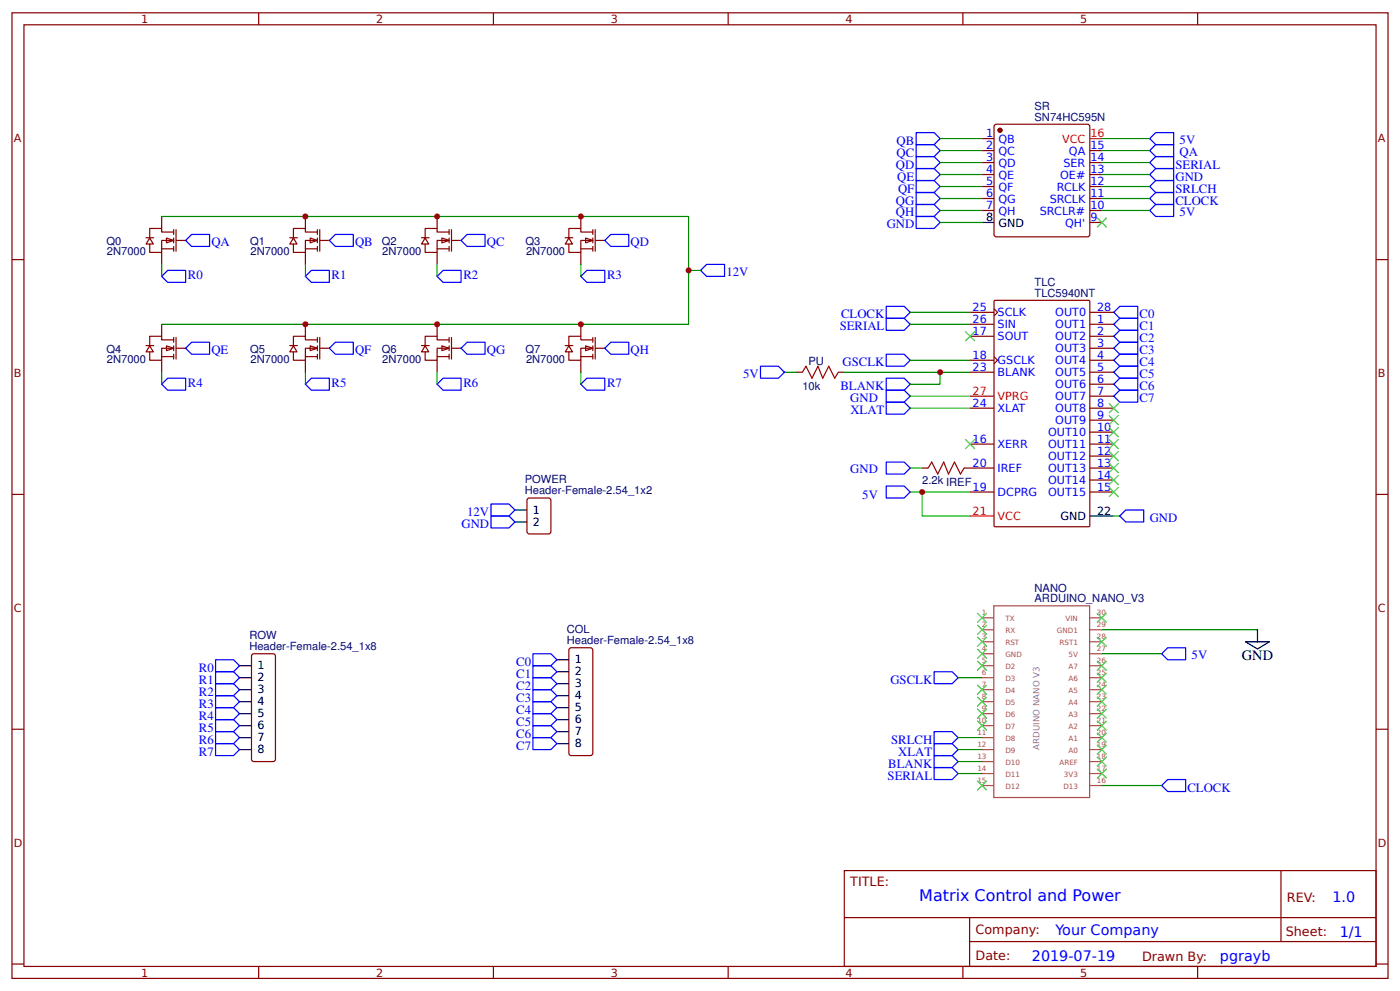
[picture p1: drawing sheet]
<svg xmlns="http://www.w3.org/2000/svg" width="309mm" height="219mm" viewBox="0 0 309 219" stroke-linecap="round" stroke-linejoin="round" font-family="sans-serif">
<g fill="none" stroke="#800" stroke-width=".26">
<path d="M2.6 2.8h304.1v213.3h-304.1zM5.3 5.5h298.7v207.9h-298.7zM57.1 2.8v2.7M109 2.8v2.7M160.9 2.8v2.7M212.7 2.8v2.7M264.6 2.8v2.7M2.6 57.3h2.7M304 57.3h2.7M2.6 109.2h2.7M304 109.2h2.7M2.6 161.1h2.7"/>
<path d="M304 161.1h2.7M186.5 192.3h117.5v21.1h-117.5zM283 192.3v15.6M2.6 212.9h2.7M57.1 213.4v2.7M109 213.4v2.7M160.9 213.4v2.7M186.6 202.7h117.3M212.7 213.4v2.7M214.2 207.9h89.7M214.2 202.7v10.5M264.6 213.4v2.7"/>
<path d="M304 212.9h2.7"/>
</g>
<path d="M36.8 52.6l1.6 .5-1.6 .5z" fill="#fefefe" stroke="#800" stroke-width=".26"/>
<g fill="none" stroke="#800" stroke-width=".26">
<path d="M217 30.6h2.6M217 33.3h2.6M217 35.9h2.6M217 38.5h2.6M219.9 27.5l20.3-.1 .5 .3 .1 24.1-.3 .4-20.4 .1-.4-.3-.1-24zM240.8 33.3h2.6M240.8 35.9h2.6M240.8 38.5h2.6M32.3 52.5h1.7M33.1 52.6l.8 1.3h-1.6zM35.7 55h2.7M35.7 47.8v2.7"/>
<path d="M35.7 55.7v2.7M38.4 51.2h-2.7v-.7h-2.6v2.1M38.4 53.1h-2.7v2.6h-2.6v-1.8M38.4 50.7v1.1M38.4 52.6v1M38.4 54.4v1.1M38.9 50.7v4.8M38.9 53.1h2.1M217 41.2h2.6M217 43.8h2.6M217 46.5h2.6M240.8 41.2h2.6"/>
<path d="M240.8 43.8h2.6M240.8 46.5h2.6M240.8 49.1h2.6M214.3 71.6h5.3M214.3 74.3h5.3M214.3 79.6h5.3M214.3 69h5.3M219.6 78.8l.8 .8-.8 .8M219.6 68.2l.8 .8-.8 .8M219.7 66.4l20.8-.1 .2 .2 .1 49.6-.2 .2h-20.7l-.3-.1v-49.6zM240.8 71.6h5.3M240.8 74.3h5.3"/>
<path d="M240.8 76.9h5.3M240.8 79.6h5.3M240.8 69h5.3M175.9 82.2h1.4M185.2 82.2h1.3M214.3 82.2h5.3M214.3 90.1h5.3M214.3 98.1h5.3M240.8 82.2h5.3M240.8 84.9h5.3M240.8 87.5h5.3M240.8 90.1h5.3"/>
<path d="M240.8 92.8h5.3M240.8 95.4h5.3M240.8 98.1h5.3M203.7 103.4h1.4M213 103.4h6.6M214.3 108.7h5.3M240.8 100.7h5.3M240.8 103.4h5.3M240.8 106h5.3M240.8 108.7h5.3"/>
</g>
<circle cx="220.9" cy="28.8" r=".4" fill="#800" stroke="#800" stroke-width=".26"/>
<path d="M217 49.1h2.6M240.8 114h5.3M277.8 139.1v2.6M275.2 141.7h5.3l-2.7 1.6z" fill="none" stroke="#000" stroke-width=".26"/>
<path d="M240.8 30.6h2.6M214.3 87.5h5.3M214.3 114h5.3" fill="none" stroke="#f00" stroke-width=".26"/>
<g fill="none" stroke="#a54b4b" stroke-width=".26">
<path d="M217 136.4h2.6M217 139.1h2.6M219.6 133.8h21.1v42.3h-21.1zM240.8 136.4h2.6M240.8 139.1h2.6M217 141.7h2.6M217 144.4h2.6M217 147h2.6M217 149.7h2.6M217 152.3h2.6M217 155h2.6M217 157.6h2.6"/>
<path d="M240.8 141.7h2.6M240.8 144.4h2.6M240.8 147h2.6M240.8 149.7h2.6M240.8 152.3h2.6M240.8 155h2.6M240.8 157.6h2.6M217 160.3h2.6M217 162.9h2.6M217 165.5h2.6M217 168.2h2.6M217 170.8h2.6"/>
<path d="M217 173.5h2.6M240.8 160.3h2.6M240.8 162.9h2.6M240.8 165.5h2.6M240.8 168.2h2.6M240.8 170.8h2.6M240.8 173.5h2.6"/>
</g>
<g fill="none" stroke="#00f" stroke-width=".26">
<path d="M255.3 29.3h4v2.6h-4l-1.3-1.3zM255.3 37.2h4v2.7h-4l-1.3-1.4zM255.3 34.6h4v2.6h-4l-1.3-1.3zM202.4 47.8h4l1.3 1.3-1.3 1.4h-4zM254 41.2l1.3-1.3h4v2.6h-4zM255.3 45.2h4v2.6h-4l-1.3-1.3zM255.3 42.5h4v2.7h-4l-1.3-1.4zM195.8 70.3h4l1.3 1.3-1.3 1.3h-4zM195.8 67.7h4l1.3 1.3-1.3 1.3h-4zM195.8 78.2h4l1.3 1.4-1.3 1.3h-4zM195.8 86.2h4l1.3 1.3-1.3 1.3h-4zM195.8 88.8h4l1.3 1.3-1.3 1.4h-4z"/>
<path d="M195.8 83.5h4l1.3 1.4-1.3 1.3h-4zM195.8 107.3h4l1.3 1.4-1.3 1.3h-4zM195.8 102h4l1.3 1.4-1.3 1.3h-4zM248.7 112.6h4v2.7h-4l-1.3-1.3zM206.4 148.4h3.9l1.4 1.3-1.4 1.3h-3.9zM258 143.1h3.9v2.6h-3.9l-1.4-1.3zM206.4 169.5h3.9l1.4 1.3-1.4 1.4h-3.9zM206.4 161.6h3.9l1.4 1.3-1.4 1.3h-3.9zM206.4 164.2h3.9l1.4 1.3-1.4 1.4h-3.9zM206.4 166.9h3.9l1.4 1.3-1.4 1.3h-3.9zM256.6 173.5l1.4-1.3h3.9v2.6h-3.9z"/>
</g>
<g fill="none" stroke="#080" stroke-width=".26">
<path d="M243.4 30.6h10.6M243.4 38.5h10.6M243.4 35.9h10.6M207.7 49.1h9.3M243.4 46.5h10.6M243.4 43.8h10.6M243.4 41.2h10.6M201.1 71.6h13.2M201.1 69h13.2M201.1 79.6h13.2M173.3 82.2h2.6M186.5 82.2h27.8"/>
<path d="M201.1 87.5h13.2M201.1 90.1h13.2M207.7 82.2v2.7h-6.6M201.1 108.7h13.2M201.1 103.4h2.6M203.7 108.7v5.3h10.6M246.1 114h1.3M243.4 139.1h34.4M211.7 149.7h5.3M243.4 144.4h13.2M211.7 170.8h5.3M211.7 162.9h5.3"/>
<path d="M211.7 165.5h5.3M211.7 168.2h5.3M243.4 173.5h13.2"/>
</g>
<path d="M177.3 82.2l.8-1.3 1.3 2.6 1.3-2.6 1.1 2.6 1.3-2.6 1.3 2.6 .8-1.3M205.1 103.4l.7-1.4 1.4 2.7 1.3-2.7 1 2.7 1.4-2.7 1.3 2.7 .8-1.3" fill="none" stroke="#a00000" stroke-width=".26"/>
<g fill="#000" stroke="#3c3" stroke-width=".26">
<path d="M242.4 48.1l2.1 2.1zM244.5 48.1l-2.1 2.1z"/>
<path d="M213.3 73.2l2.1 2.1zM215.4 73.2l-2.1 2.1z"/>
<path d="M213.3 97l2.1 2.1zM215.4 97l-2.1 2.1z"/>
<path d="M245 99.7l2.1 2.1zM247.1 99.7l-2.1 2.1z"/>
<path d="M245 97l2.1 2.1zM247.1 97l-2.1 2.1z"/>
<path d="M245 94.4l2.1 2.1zM247.1 94.4l-2.1 2.1z"/>
<path d="M245 91.7l2.1 2.1zM247.1 91.7l-2.1 2.1z"/>
<path d="M245 89.1l2.1 2.1zM247.1 89.1l-2.1 2.1z"/>
<path d="M245 107.6l2.1 2.1zM247.1 107.6l-2.1 2.1z"/>
<path d="M245 105l2.1 2.1zM247.1 105l-2.1 2.1z"/>
<path d="M245 102.3l2.1 2.1zM247.1 102.3l-2.1 2.1z"/>
<path d="M215.9 135.4l2.1 2.1zM218 135.4l-2.1 2.1z"/>
<path d="M215.9 138l2.1 2.1zM218 138l-2.1 2.1z"/>
<path d="M242.4 135.4l2.1 2.1zM244.5 135.4l-2.1 2.1z"/>
<path d="M215.9 140.7l2.1 2.1zM218 140.7l-2.1 2.1z"/>
<path d="M215.9 143.3l2.1 2.1zM218 143.3l-2.1 2.1z"/>
<path d="M215.9 146l2.1 2.1zM218 146l-2.1 2.1z"/>
<path d="M215.9 159.2l2.1 2.1zM218 159.2l-2.1 2.1z"/>
<path d="M215.9 156.6l2.1 2.1zM218 156.6l-2.1 2.1z"/>
<path d="M215.9 153.9l2.1 2.1zM218 153.9l-2.1 2.1z"/>
<path d="M215.9 151.3l2.1 2.1zM218 151.3l-2.1 2.1z"/>
<path d="M242.4 140.7l2.1 2.1zM244.5 140.7l-2.1 2.1z"/>
<path d="M242.4 146l2.1 2.1zM244.5 146l-2.1 2.1z"/>
<path d="M242.4 148.6l2.1 2.1zM244.5 148.6l-2.1 2.1z"/>
<path d="M242.4 151.3l2.1 2.1zM244.5 151.3l-2.1 2.1z"/>
<path d="M242.4 153.9l2.1 2.1zM244.5 153.9l-2.1 2.1z"/>
<path d="M242.4 156.6l2.1 2.1zM244.5 156.6l-2.1 2.1z"/>
<path d="M242.4 159.2l2.1 2.1zM244.5 159.2l-2.1 2.1z"/>
<path d="M215.9 172.4l2.1 2.1zM218 172.4l-2.1 2.1z"/>
<path d="M242.4 161.8l2.1 2.2zM244.5 161.8l-2.1 2.2z"/>
<path d="M242.4 164.5l2.1 2.1zM244.5 164.5l-2.1 2.1z"/>
<path d="M242.4 167.1l2.1 2.2zM244.5 167.1l-2.1 2.2z"/>
<path d="M242.4 169.8l2.1 2.1zM244.5 169.8l-2.1 2.1z"/>
</g>
<path d="M68.5 52.6l1.6 .5-1.6 .5z" fill="#fefefe" stroke="#800" stroke-width=".26"/>
<path d="M64 52.5h1.7M64.8 52.6l.8 1.3h-1.6zM67.5 55h2.6M67.5 47.8v2.7M67.5 55.7v2.7M70.1 51.2h-2.6v-.7h-2.7v2.1M70.1 53.1h-2.6v2.6h-2.7v-1.8M70.1 50.7v1.1M70.1 52.6v1M70.1 54.4v1.1M70.6 50.7v4.8M70.6 53.1h2.2" fill="none" stroke="#800" stroke-width=".26"/>
<path d="M97.6 52.6l1.6 .5-1.6 .5z" fill="#fefefe" stroke="#800" stroke-width=".26"/>
<path d="M93.1 52.5h1.7M93.9 52.6l.8 1.3h-1.6zM96.6 55h2.6M96.6 47.8v2.7M96.6 55.7v2.7M99.2 51.2h-2.6v-.7h-2.7v2.1M99.2 53.1h-2.6v2.6h-2.7v-1.8M99.2 50.7v1.1M99.2 52.6v1M99.2 54.4v1.1M99.7 50.7v4.8M99.7 53.1h2.2" fill="none" stroke="#800" stroke-width=".26"/>
<path d="M129.4 52.6l1.6 .5-1.6 .5z" fill="#fefefe" stroke="#800" stroke-width=".26"/>
<path d="M124.9 52.5h1.7M125.7 52.6l.8 1.3h-1.6zM128.3 55h2.7M128.3 47.8v2.7M128.3 55.7v2.7M131 51.2h-2.7v-.7h-2.6v2.1M131 53.1h-2.7v2.6h-2.6v-1.8M131 50.7v1.1M131 52.6v1M131 54.4v1.1M131.5 50.7v4.8M131.5 53.1h2.1" fill="none" stroke="#800" stroke-width=".26"/>
<path d="M36.8 76.4l1.6 .5-1.6 .5z" fill="#fefefe" stroke="#800" stroke-width=".26"/>
<path d="M32.3 76.3h1.7M33.1 76.4l.8 1.3h-1.6zM35.7 78.8h2.7M35.7 71.6v2.7M35.7 79.6v2.6M38.4 75.1h-2.7v-.8h-2.6v2.1M38.4 76.9h-2.7v2.7h-2.6v-1.9M38.4 74.5v1.1M38.4 76.4v1M38.4 78.2v1.1M38.9 74.5v4.8M38.9 76.9h2.1" fill="none" stroke="#800" stroke-width=".26"/>
<path d="M68.5 76.4l1.6 .5-1.6 .5z" fill="#fefefe" stroke="#800" stroke-width=".26"/>
<path d="M64 76.3h1.7M64.8 76.4l.8 1.3h-1.6zM67.5 78.8h2.6M67.5 71.6v2.7M67.5 79.6v2.6M70.1 75.1h-2.6v-.8h-2.7v2.1M70.1 76.9h-2.6v2.7h-2.7v-1.9M70.1 74.5v1.1M70.1 76.4v1M70.1 78.2v1.1M70.6 74.5v4.8M70.6 76.9h2.2" fill="none" stroke="#800" stroke-width=".26"/>
<path d="M97.6 76.4l1.6 .5-1.6 .5z" fill="#fefefe" stroke="#800" stroke-width=".26"/>
<path d="M93.1 76.3h1.7M93.9 76.4l.8 1.3h-1.6zM96.6 78.8h2.6M96.6 71.6v2.7M96.6 79.6v2.6M99.2 75.1h-2.6v-.8h-2.7v2.1M99.2 76.9h-2.6v2.7h-2.7v-1.9M99.2 74.5v1.1M99.2 76.4v1M99.2 78.2v1.1M99.7 74.5v4.8M99.7 76.9h2.2" fill="none" stroke="#800" stroke-width=".26"/>
<path d="M129.4 76.4l1.6 .5-1.6 .5z" fill="#fefefe" stroke="#800" stroke-width=".26"/>
<g fill="none" stroke="#800" stroke-width=".26">
<path d="M124.9 76.3h1.7M125.7 76.4l.8 1.3h-1.6zM128.3 78.8h2.7M128.3 71.6v2.7M128.3 79.6v2.6M131 75.1h-2.7v-.8h-2.6v2.1M131 76.9h-2.7v2.7h-2.6v-1.9M131 74.5v1.1M131 76.4v1M131 78.2v1.1M131.5 74.5v4.8M131.5 76.9h2.1"/>
<path d="M116.7 110.1l4.5-.1 .4 .2 .1 7.2-.3 .5h-4.5l-.4-.2-.1-7.2zM55.8 144.5l4.5-.1 .3 .1 .3 .4v22.8l-.1 .2-.5 .3h-4.2l-.3-.1-.2-.4v-22.8zM125.9 143.1h4.5h.3l.3 .5v22.7l-.1 .3-.5 .3h-4.2l-.5-.3v-.3v-22.7z"/>
</g>
<g fill="none" stroke="#00f" stroke-width=".26">
<path d="M202.4 29.3h4l1.3 1.3-1.3 1.3h-4zM202.4 31.9h4l1.3 1.4-1.3 1.3h-4zM202.4 34.6h4l1.3 1.3-1.3 1.3h-4zM202.4 37.2h4l1.3 1.3-1.3 1.4h-4zM202.4 39.9h4l1.3 1.3-1.3 1.3h-4zM254 33.3l1.3-1.4h4v2.7h-4zM42.3 51.8h4v2.6h-4l-1.3-1.3zM74.1 51.8h4v2.6h-4l-1.3-1.3zM103.2 51.8h4v2.6h-4l-1.3-1.3zM129.6 59.7h4v2.7h-4l-1.3-1.4zM134.9 51.8h4v2.6h-4l-1.3-1.3zM156.1 58.4h4v2.6h-4l-1.3-1.3z"/>
<path d="M202.4 42.5h4l1.3 1.3-1.3 1.4h-4zM202.4 45.2h4l1.3 1.3-1.3 1.3h-4zM35.7 61l1.3-1.3h4v2.7h-4zM42.3 75.6h4v2.6h-4l-1.3-1.3zM67.5 61l1.3-1.3h4v2.7h-4zM74.1 75.6h4v2.6h-4l-1.3-1.3zM96.6 61l1.3-1.3h4v2.7h-4zM103.2 75.6h4v2.6h-4l-1.3-1.3zM134.9 75.6h4v2.6h-4l-1.3-1.3zM247.4 67.7h4v2.6h-4l-1.3-1.3zM247.4 70.3h4v2.6h-4l-1.3-1.3zM247.4 72.9h4v2.7h-4l-1.3-1.3z"/>
<path d="M247.4 75.6h4v2.6h-4l-1.3-1.3zM247.4 78.2h4v2.7h-4l-1.3-1.3zM35.7 84.9l1.3-1.4h4v2.7h-4zM67.5 84.9l1.3-1.4h4v2.7h-4zM96.6 84.9l1.3-1.4h4v2.7h-4zM128.3 84.9l1.3-1.4h4v2.7h-4zM168 80.9h4l1.3 1.3-1.3 1.3h-4zM246.1 84.9l1.3-1.4h4v2.7h-4zM247.4 80.9h4v2.6h-4l-1.3-1.3zM247.4 86.2h4v2.6h-4l-1.3-1.3zM108.5 111.3h3.9l1.4 1.3-1.4 1.4h-3.9zM108.5 114h3.9l1.4 1.3-1.4 1.3h-3.9z"/>
<path d="M47.6 145.7h4l1.3 1.3-1.3 1.4h-4zM47.6 148.4h4l1.3 1.3-1.3 1.3h-4zM47.6 151h4l1.3 1.3-1.3 1.3h-4zM47.6 153.6h4l1.3 1.4-1.3 1.3h-4zM47.6 156.3h4l1.3 1.3-1.3 1.3h-4zM47.6 158.9h4l1.3 1.4-1.3 1.3h-4zM117.7 144.4h4l1.3 1.3-1.3 1.3h-4zM117.7 147h4l1.3 1.4-1.3 1.3h-4zM117.7 149.7h4l1.3 1.3-1.3 1.3h-4zM117.7 152.3h4l1.3 1.3-1.3 1.4h-4zM117.7 155h4l1.3 1.3-1.3 1.3h-4zM117.7 157.6h4l1.3 1.3-1.3 1.4h-4z"/>
<path d="M47.6 161.6h4l1.3 1.3-1.3 1.3h-4zM47.6 164.2h4l1.3 1.3-1.3 1.4h-4zM117.7 160.3h4l1.3 1.3-1.3 1.3h-4zM117.7 162.9h4l1.3 1.3-1.3 1.3h-4z"/>
</g>
<g fill="none" stroke="#080" stroke-width=".26">
<path d="M207.7 33.3h9.3M207.7 30.6h9.3M207.7 35.9h9.3M207.7 38.5h9.3M243.4 33.3h10.6M35.7 47.8h116.4v23.8h-116.4M35.7 58.4v2.6M67.5 58.4v2.6M96.6 58.4v2.6M128.3 58.4v2.6M152.1 59.7h2.7M207.7 41.2h9.3"/>
<path d="M207.7 43.8h9.3M207.7 46.5h9.3M35.7 82.2v2.7M67.5 82.2v2.7M96.6 82.2v2.7M128.3 82.2v2.7"/>
</g>
<g fill="none" stroke="#000" stroke-width=".26">
<path d="M113.8 112.6h2.6M113.8 115.3h2.6M52.9 147h2.7M52.9 149.7h2.7M52.9 152.3h2.7M52.9 155h2.7M52.9 157.6h2.7M123 145.7h2.7M123 148.4h2.7M123 151h2.7M123 153.6h2.7M123 156.3h2.7"/>
<path d="M123 158.9h2.7M52.9 160.3h2.7M52.9 162.9h2.7M52.9 165.5h2.7M123 161.6h2.7M123 164.2h2.7"/>
</g>
<g fill="#c00">
<circle cx="67.5" cy="47.8" r=".66"/>
<circle cx="96.6" cy="47.8" r=".66"/>
<circle cx="96.6" cy="71.6" r=".66"/>
<circle cx="67.5" cy="71.6" r=".66"/>
<circle cx="207.7" cy="82.2" r=".66"/>
<circle cx="203.7" cy="108.7" r=".66"/>
<circle cx="128.3" cy="47.8" r=".66"/>
<circle cx="128.3" cy="71.6" r=".66"/>
<circle cx="152.1" cy="59.7" r=".66"/>
</g>
<text font-size="3.5" fill="#00f" x="203.1" y="199">Matrix Control and Power</text>
<text font-size="3.2" x="274.4" y="145.7">GND</text>
<g font-size="3.2" fill="#00f">
<text x="294.4" y="199.2">1.0</text>
<text x="233.2" y="206.4">Your Company</text>
<text x="296" y="207">1/1</text>
<text x="228" y="212.2">2019-07-19</text>
<text x="269.5" y="212.2">pgrayb</text>
</g>
<g font-size="2.8" fill="#00f">
<text x="198.1" y="31.9">QB</text>
<text x="198.1" y="34.6">QC</text>
<text x="260.6" y="31.8">5V</text>
<text x="260.6" y="34.4">QA</text>
<text x="197.9" y="37.2">QD</text>
<text x="198.2" y="39.9">QE</text>
<text x="259.7" y="39.9">GND</text>
<text x="259.7" y="37.2">SERIAL</text>
<text x="197.9" y="45.2">QG</text>
<text x="197.9" y="47.8">QH</text>
<text x="198.4" y="42.5">QF</text>
<text x="259.7" y="45.2">CLOCK</text>
<text x="259.7" y="42.5">SRLCH</text>
<text x="260.6" y="47.7">5V</text>
<text x="195.9" y="50.5">GND</text>
<text x="46.7" y="54.4">QA</text>
<text x="78.4" y="54.4">QB</text>
<text x="107.6" y="54.4">QC</text>
<text x="139.3" y="54.4">QD</text>
<text x="41.5" y="61.6">R0</text>
<text x="73.3" y="61.6">R1</text>
<text x="102.4" y="61.6">R2</text>
<text x="134.1" y="61.6">R3</text>
<text x="160.5" y="61">12V</text>
<text x="185.8" y="70.3">CLOCK</text>
<text x="251.8" y="70.3">C0</text>
<text x="185.5" y="72.9">SERIAL</text>
<text x="251.8" y="72.9">C1</text>
<text x="251.8" y="75.6">C2</text>
<text x="46.7" y="78.2">QE</text>
<text x="78.4" y="78.2">QF</text>
<text x="107.6" y="78.2">QG</text>
<text x="139.3" y="78.2">QH</text>
<text x="164.2" y="83.5">5V</text>
<text x="186.1" y="80.9">GSCLK</text>
<text x="251.8" y="78.2">C3</text>
<text x="251.8" y="80.9">C4</text>
<text x="251.8" y="83.5">C5</text>
<text x="41.5" y="85.4">R4</text>
<text x="73.3" y="85.4">R5</text>
<text x="102.4" y="85.4">R6</text>
<text x="134.1" y="85.4">R7</text>
<text x="185.7" y="86.2">BLANK</text>
<text x="187.9" y="88.7">GND</text>
<text x="251.8" y="86.2">C6</text>
<text x="251.8" y="88.8">C7</text>
<text x="187.9" y="91.5">XLAT</text>
<text x="187.9" y="104.6">GND</text>
<text x="103.2" y="114">12V</text>
<text x="190.5" y="110.1">5V</text>
<text x="102" y="116.6">GND</text>
<text x="254" y="115.2">GND</text>
<text x="43.9" y="148.4">R0</text>
<text x="114" y="147">C0</text>
<text x="114" y="149.7">C1</text>
<text x="263.3" y="145.6">5V</text>
<text x="43.9" y="151">R1</text>
<text x="43.9" y="153.6">R2</text>
<text x="114" y="152.3">C2</text>
<text x="114" y="155">C3</text>
<text x="196.7" y="151">GSCLK</text>
<text x="43.9" y="156.3">R3</text>
<text x="43.9" y="158.9">R4</text>
<text x="43.9" y="161.6">R5</text>
<text x="114" y="157.6">C4</text>
<text x="114" y="160.3">C5</text>
<text x="43.9" y="164.2">R6</text>
<text x="43.9" y="166.9">R7</text>
<text x="114" y="162.9">C6</text>
<text x="114" y="165.5">C7</text>
<text x="196.9" y="164.2">SRLCH</text>
<text x="198.4" y="166.9">XLAT</text>
<text x="196.1" y="172.2">SERIAL</text>
<text x="196.2" y="169.5">BLANK</text>
<text x="262.3" y="174.8">CLOCK</text>
</g>
<g font-size="2.8" fill="#800">
<text x="187.9" y="195.7">TITLE:</text>
<text x="284.3" y="199.2">REV:</text>
<text x="215.5" y="206.4">Company:</text>
<text x="284.1" y="206.8">Sheet:</text>
<text x="215.5" y="212.1">Date:</text>
<text x="252.3" y="212.2">Drawn By:</text>
</g>
<g font-size="2.5" fill="#800">
<text x="31.2" y="5.1">1</text>
<text x="83.1" y="5.1">2</text>
<text x="134.9" y="5.1">3</text>
<text x="186.8" y="5.1">4</text>
<text x="238.7" y="5.1">5</text>
<text x="3" y="31.4">A</text>
<text x="304.4" y="31.4">A</text>
<text x="3" y="83.3">B</text>
<text x="304.4" y="83.3">B</text>
<text x="3" y="135.1">C</text>
<text x="304.4" y="135.1">C</text>
<text x="3" y="187">D</text>
<text x="304.4" y="187">D</text>
<text x="31.2" y="215.7">1</text>
<text x="83.1" y="215.7">2</text>
<text x="134.9" y="215.7">3</text>
<text x="186.8" y="215.7">4</text>
<text x="238.7" y="215.7">5</text>
</g>
<g font-size="2.5" fill="#000080">
<text x="228.6" y="26.6">SN74HC595N</text>
<text x="228.6" y="24.4">SR</text>
<text x="23.5" y="54.1">Q0</text>
<text x="23.6" y="56.3">2N7000</text>
<text x="55.3" y="54.1">Q1</text>
<text x="55.4" y="56.3">2N7000</text>
<text x="84.4" y="54.1">Q2</text>
<text x="84.5" y="56.3">2N7000</text>
<text x="116.1" y="54.1">Q3</text>
<text x="116.2" y="56.3">2N7000</text>
<text x="228.6" y="65.5">TLC5940NT</text>
<text x="228.6" y="63.3">TLC</text>
<text x="23.5" y="77.9">Q4</text>
<text x="55.3" y="77.9">Q5</text>
<text x="84.4" y="77.9">Q6</text>
<text x="116.1" y="77.9">Q7</text>
<text x="23.6" y="80.1">2N7000</text>
<text x="55.4" y="80.1">2N7000</text>
<text x="84.5" y="80.1">2N7000</text>
<text x="116.2" y="80.1">2N7000</text>
<text x="178.6" y="80.5">PU</text>
<text x="177.3" y="86.1">10k</text>
<text x="115.9" y="106.8">POWER</text>
<text x="203.7" y="107">2.2k IREF</text>
<text x="115.9" y="109.2">Header-Female-2.54_1x2</text>
<text x="228.6" y="130.7">NANO</text>
<text x="228.6" y="133">ARDUINO_NANO_V3</text>
<text x="55.1" y="143.6">Header-Female-2.54_1x8</text>
<text x="55.1" y="141.2">ROW</text>
<text x="125.2" y="142.3">Header-Female-2.54_1x8</text>
<text x="125.2" y="139.9">COL</text>
</g>
<g font-size="2.5" fill="#00f">
<text x="217.9" y="30.3">1</text>
<text x="217.9" y="33">2</text>
<text x="217.9" y="35.6">3</text>
<text x="220.6" y="31.7">QB</text>
<text x="220.6" y="34.3">QC</text>
<text x="236.2" y="34.3">QA</text>
<text x="240.9" y="35.6">14</text>
<text x="240.9" y="33">15</text>
<text x="217.9" y="38.3">4</text>
<text x="217.9" y="40.9">5</text>
<text x="220.6" y="37">QD</text>
<text x="220.6" y="39.6">QE</text>
<text x="234.2" y="39.6">OE#</text>
<text x="234.9" y="37">SER</text>
<text x="240.9" y="40.9">12</text>
<text x="240.9" y="38.3">13</text>
<text x="217.9" y="43.6">6</text>
<text x="217.9" y="46.2">7</text>
<text x="220.6" y="42.3">QF</text>
<text x="220.6" y="44.9">QG</text>
<text x="220.6" y="47.5">QH</text>
<text x="229.7" y="47.5">SRCLR#</text>
<text x="231.9" y="44.9">SRCLK</text>
<text x="233.5" y="42.3">RCLK</text>
<text x="240.9" y="46.2">10</text>
<text x="240.9" y="43.6">11</text>
<text x="235.3" y="50.2">QH'</text>
<text x="240.9" y="48.9">9</text>
<text x="214.9" y="68.7">25</text>
<text x="214.9" y="71.4">26</text>
<text x="220.4" y="69.8">SCLK</text>
<text x="233.1" y="69.8">OUT0</text>
<text x="242.4" y="71.4">1</text>
<text x="242.4" y="68.7">28</text>
<text x="214.9" y="74">17</text>
<text x="220.4" y="75.1">SOUT</text>
<text x="220.4" y="72.4">SIN</text>
<text x="233.1" y="72.4">OUT1</text>
<text x="233.1" y="75.1">OUT2</text>
<text x="233.1" y="77.7">OUT3</text>
<text x="242.4" y="74">2</text>
<text x="242.4" y="76.6">3</text>
<text x="214.9" y="79.3">18</text>
<text x="214.9" y="81.9">23</text>
<text x="220.4" y="80.4">GSCLK</text>
<text x="220.4" y="83">BLANK</text>
<text x="233.1" y="80.4">OUT4</text>
<text x="233.1" y="83">OUT5</text>
<text x="242.4" y="79.3">4</text>
<text x="242.4" y="81.9">5</text>
<text x="214.9" y="89.9">24</text>
<text x="233.1" y="85.6">OUT6</text>
<text x="233.1" y="88.3">OUT7</text>
<text x="242.4" y="84.6">6</text>
<text x="242.4" y="87.2">7</text>
<text x="242.4" y="89.9">8</text>
<text x="220.4" y="90.9">XLAT</text>
<text x="233.1" y="90.9">OUT8</text>
<text x="233.1" y="93.6">OUT9</text>
<text x="242.4" y="92.5">9</text>
<text x="242.4" y="95.2">10</text>
<text x="214.9" y="97.8">16</text>
<text x="220.4" y="98.9">XERR</text>
<text x="231.6" y="96.2">OUT10</text>
<text x="231.6" y="98.9">OUT11</text>
<text x="231.6" y="101.5">OUT12</text>
<text x="242.4" y="97.8">11</text>
<text x="242.4" y="100.5">12</text>
<text x="214.9" y="103.1">20</text>
<text x="220.4" y="104.2">IREF</text>
<text x="231.6" y="104.2">OUT13</text>
<text x="231.6" y="106.8">OUT14</text>
<text x="242.4" y="103.1">13</text>
<text x="242.4" y="105.8">14</text>
<text x="214.9" y="108.4">19</text>
<text x="220.4" y="109.5">DCPRG</text>
<text x="231.6" y="109.5">OUT15</text>
<text x="242.4" y="108.4">15</text>
</g>
<g font-size="2.5" fill="#f00">
<text x="234.7" y="31.7">VCC</text>
<text x="240.9" y="30.3">16</text>
<text x="214.9" y="87.2">27</text>
<text x="220.4" y="88.3">VPRG</text>
<text x="214.9" y="113.7">21</text>
<text x="220.4" y="114.7">VCC</text>
</g>
<g font-size="2.5">
<text x="217.9" y="48.9">8</text>
<text x="220.6" y="50.2">GND</text>
<text x="117.7" y="113.4">1</text>
<text x="242.4" y="113.7">22</text>
<text x="117.7" y="116.1">2</text>
<text x="234.3" y="114.7">GND</text>
<text x="56.9" y="147.8">1</text>
<text x="127" y="146.5">1</text>
<text x="127" y="149.1">2</text>
<text x="56.9" y="150.5">2</text>
<text x="56.9" y="153.1">3</text>
<text x="56.9" y="155.8">4</text>
<text x="127" y="151.8">3</text>
<text x="127" y="154.4">4</text>
<text x="56.9" y="158.4">5</text>
<text x="56.9" y="161.1">6</text>
<text x="127" y="157.1">5</text>
<text x="127" y="159.7">6</text>
<text x="56.9" y="163.7">7</text>
<text x="56.9" y="166.3">8</text>
<text x="127" y="162.4">7</text>
<text x="127" y="165">8</text>
</g>
<text font-size="1.9" fill="#838383" x="229.7" y="165.5" transform="rotate(-90 229.7 165.5)">ARDUINO NANO V3</text>
<g font-size="1.6" fill="#a54b4b">
<text x="216.9" y="135.9">1</text>
<text x="222.1" y="137.2">TX</text>
<text x="235.4" y="137.2">VIN</text>
<text x="242.3" y="135.9">30</text>
<text x="216.9" y="138.6">2</text>
<text x="216.9" y="141.2">3</text>
<text x="216.9" y="143.9">4</text>
<text x="222.1" y="139.9">RX</text>
<text x="222.1" y="142.5">RST</text>
<text x="233.5" y="139.9">GND1</text>
<text x="234.1" y="142.5">RST1</text>
<text x="242.3" y="143.9">27</text>
<text x="242.3" y="141.2">28</text>
<text x="242.3" y="138.6">29</text>
<text x="216.9" y="146.5">5</text>
<text x="216.9" y="149.2">6</text>
<text x="222.1" y="145.2">GND</text>
<text x="222.1" y="147.8">D2</text>
<text x="236.1" y="147.8">A7</text>
<text x="236.1" y="145.2">5V</text>
<text x="242.3" y="149.2">25</text>
<text x="242.3" y="146.5">26</text>
<text x="216.9" y="151.8">7</text>
<text x="216.9" y="154.4">8</text>
<text x="222.1" y="150.5">D3</text>
<text x="222.1" y="153.1">D4</text>
<text x="222.1" y="155.7">D5</text>
<text x="236.1" y="155.7">A4</text>
<text x="236.1" y="153.1">A5</text>
<text x="236.1" y="150.5">A6</text>
<text x="242.3" y="154.4">23</text>
<text x="242.3" y="151.8">24</text>
<text x="215.9" y="159.7">10</text>
<text x="216.9" y="157.1">9</text>
<text x="222.1" y="158.4">D6</text>
<text x="222.1" y="161">D7</text>
<text x="236.1" y="161">A2</text>
<text x="236.1" y="158.4">A3</text>
<text x="242.3" y="159.7">21</text>
<text x="242.3" y="157.1">22</text>
<text x="215.9" y="162.4">11</text>
<text x="215.9" y="165">12</text>
<text x="215.9" y="167.7">13</text>
<text x="222.1" y="163.7">D8</text>
<text x="222.1" y="166.3">D9</text>
<text x="236.1" y="166.3">A0</text>
<text x="236.1" y="163.7">A1</text>
<text x="242.3" y="167.7">18</text>
<text x="242.3" y="165">19</text>
<text x="242.3" y="162.4">20</text>
<text x="215.9" y="170.3">14</text>
<text x="215.9" y="173">15</text>
<text x="222.1" y="169">D10</text>
<text x="222.1" y="171.6">D11</text>
<text x="234.1" y="169">AREF</text>
<text x="235.1" y="171.6">3V3</text>
<text x="242.3" y="173">16</text>
<text x="242.3" y="170.3">17</text>
<text x="222.1" y="174.3">D12</text>
<text x="234.9" y="174.3">D13</text>
</g>
</svg>
